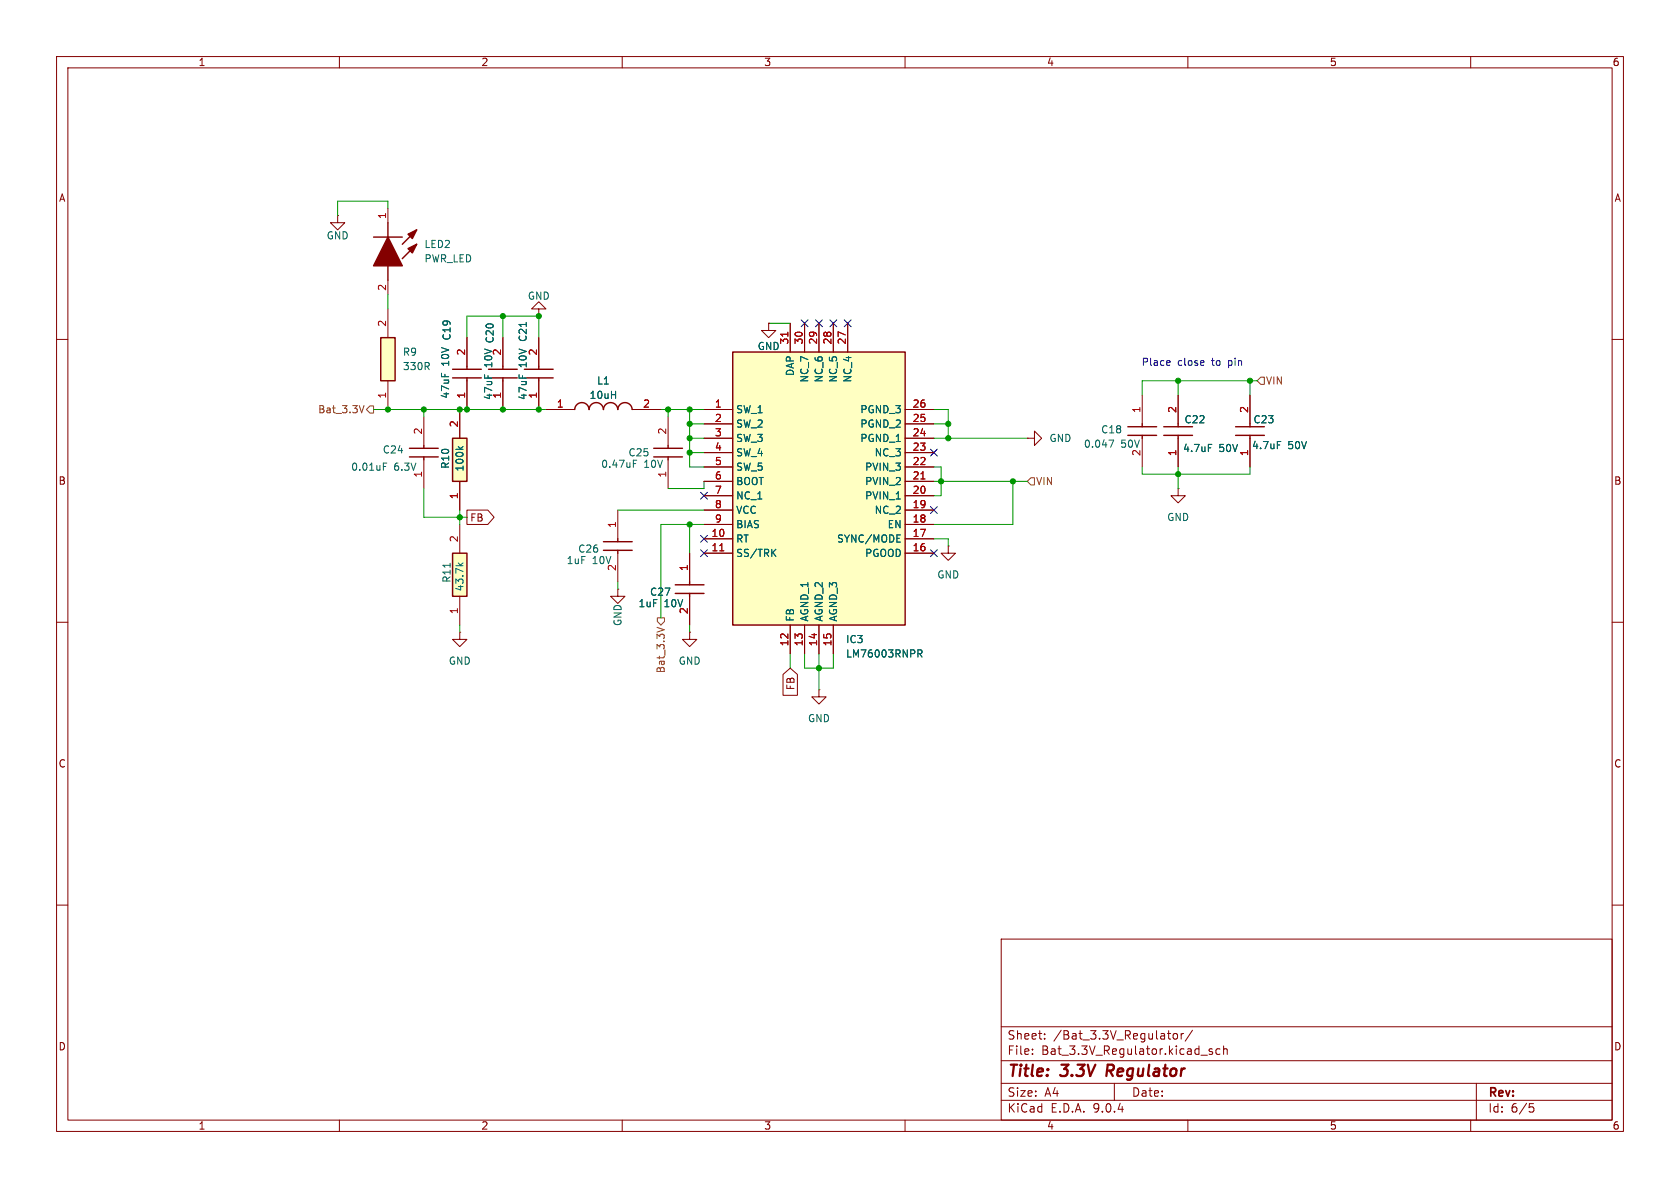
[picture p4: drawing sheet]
<svg xmlns="http://www.w3.org/2000/svg" width="297mm" height="210mm" viewBox="0 0 297 210" stroke-linecap="round" stroke-linejoin="round" font-family="sans-serif">
<g fill="none" stroke="#840000" stroke-width=".18">
<path d="M10 10h277v190h-277zM12 12h273v186h-273zM60 10v2M110 10v2M160 10v2M210 10v2M260 10v2M59.7 38.1v1.3h1.3l-1.3 1.2-1.3-1.2h1.3M59.7 38.1h.1M95.2 54.6h1.3l-1.3-1.3-1.2 1.3h1.2v1.3M95.2 55.9h.1M10 60h2"/>
<path d="M96.5 72.4h5.1M111.8 72.4h5M221 69.9v5M221 77.5v5.1M285 60h2M167.6 96.5v1.3h1.3l-1.3 1.3-1.2-1.3h1.2M167.6 96.5h.1M10 110h2M285 110h2M10 160h2M177 166h108v32h-108zM285 160h2"/>
<path d="M60 198v2M110 198v2M160 198v2M177 194.5h108M177 191.5h108M177 187.5h108M177 181.5h108M182.5 186.3v.1M182.5 185.5v.1M184.7 183.6v.1M184.7 182.8v.1M197 191.5v3"/>
<path d="M207.5 182.8l.4-.1 .3 .3v.4l-.3 .3-.4-.1-.1-.2v-.4zM208.8 182.7v1M209.2 182.7l-.2 .1-.2 .2M210 198v2M210.8 182.1l-1.3 2M212.3 186.5h1.2M214.3 185.5l-.3-.1-.3 .2 .1 .2 .5 .2v.3h-.6M215.7 185.5l-.5-.1-.2 .3v.4l.1 .2h.6M216.3 185.5l.2-.1 .4 .1 .1 .9M216.3 184.9v1.5M260 198v2M261 191.5v6.5"/>
<path d="M270.4 195.1h.7M270.5 195.7h.4l.3 .3-.2 .5-.5 .1"/>
</g>
<path d="M195.8 188.2l-.2 2" fill="none" stroke="#840000" stroke-width=".4"/>
<path d="M101.6 72.4a1.27 1.27 0 0 1 1.3-1.2 1.27 1.27 0 0 1 1.2 1.2 1.27 1.27 0 0 1 1.3-1.2 1.27 1.27 0 0 1 1.3 1.2 1.27 1.27 0 0 1 1.2-1.2 1.27 1.27 0 0 1 1.3 1.2 1.27 1.27 0 0 1 1.3-1.2 1.27 1.27 0 0 1 1.3 1.2M218.4 77h5.1M218.4 75.4h5.1M221 77v.5" fill="none" stroke="#840000" stroke-width=".25"/>
<path d="M225.8 78h.6" fill="none" stroke="#006464" stroke-width=".18"/>
<path d="M67.3 59.7h2.5v7.6h-2.5z" fill="#ffffc2"/>
<g fill="none" stroke="#840000" stroke-width=".25">
<path d="M67.3 59.7h2.5v7.6h-2.5zM72.4 79.2h5.1M74.9 78.7v.5M80 66.8h5.1M80 65.3h5.1M82.5 64.8v.5M82.5 66.8v.5M86.4 66.8h5M86.4 65.3h5M88.9 64.8v.5M88.9 66.8v.5M72.4 80.8h5.1"/>
<path d="M74.9 80.8v.5"/>
</g>
<path d="M68.6 54.6v5.1M82.5 59.7v5.1M88.9 59.7v5.1M68.6 67.3v5.1M74.9 73.7v5M82.5 67.3v5.1M88.9 67.3v5.1M74.9 81.3v5.1" fill="none" stroke="#840000" stroke-width=".18"/>
<path d="M67.8 82.5h.4M67.8 81.9h.6" fill="none" stroke="#006464" stroke-width=".18"/>
<path d="M129.5 62.2h30.5v48.3h-30.5z" fill="#ffffc2"/>
<path d="M129.5 62.2h30.5v48.3h-30.5z" fill="none" stroke="#840000" stroke-width=".25"/>
<g fill="none" stroke="#840000" stroke-width=".18">
<path d="M135.9 57.2v1.2h1.3l-1.3 1.3-1.3-1.3h1.3M135.9 57.2h.1M139.7 57.2v5M142.2 57.2v5M144.8 57.2v5M147.3 57.2v5M149.9 57.2v5M124.5 72.4h5M124.5 74.9h5M124.5 77.5h5M160 72.4h5.1M160 74.9h5.1"/>
<path d="M160 77.5h5.1M124.5 80h5M124.5 82.6h5M124.5 85.1h5M124.5 87.6h5M124.5 90.2h5M124.5 92.7h5M124.5 95.3h5M124.5 97.8h5M160 80h5.1M160 82.6h5.1M160 85.1h5.1"/>
<path d="M160 87.6h5.1M160 90.2h5.1M160 92.7h5.1M160 95.3h5.1M160 97.8h5.1M139.7 110.5v5.1M142.2 110.5v5.1M144.8 110.5v5.1M147.3 110.5v5.1"/>
</g>
<path d="M136.6 97.6l.6 .8M137.2 97.1l-.8 .7M158.6 95.8h.6M158.6 94.6h.6M162.3 114.9h.5l.2 .2-.1 .4h-.6M162.6 115.5l.4 .6" fill="none" stroke="#006464" stroke-width=".18"/>
<path d="M139.3 58.7v.7M127.2 97.4h.8M162.8 84.7h.7" fill="none" stroke="#a90000" stroke-width=".18"/>
<path d="M80 77.5h2.5v7.6h-2.5z" fill="#ffffc2"/>
<path d="M68.6 39.4v2.5M66 41.9h5.1M68.6 47v2.5M73.7 40.6l-2.6 2.6M73.7 43.2l-2.6 2.5M80 77.5h2.5v7.6h-2.5z" fill="none" stroke="#840000" stroke-width=".25"/>
<path d="M68.6 36.8v2.6M68.6 49.5v2.6M81.3 72.4v5.1M81.3 85.1v5.1M81.3 111.8v1.2h1.2l-1.2 1.3-1.3-1.3h1.3M81.3 111.8h.1M144.8 121.9v1.3h1.2l-1.2 1.3-1.3-1.3h1.3M144.8 121.9h.1" fill="none" stroke="#840000" stroke-width=".18"/>
<path d="M81 78.9l.5 .5M81.9 78.9l-.5 .4" fill="none" stroke="#006464" stroke-width=".18"/>
<g fill="#840000" stroke="#840000" stroke-width=".25">
<path d="M68.6 41.9l2.5 5.1h-5.1z"/>
<path d="M72.1 41.4l1.6-.8-.8 1.6z"/>
<path d="M72.1 43.9l1.6-.7-.8 1.5z"/>
</g>
<path d="M80 97.8h2.5v7.6h-2.5z" fill="#ffffc2"/>
<g fill="none" stroke="#840000" stroke-width=".25">
<path d="M92.7 66.8h5.1M92.7 65.3h5.1M95.2 64.8v.5M95.2 66.8v.5M115.6 79.2h5M118.1 78.7v.5M199.4 77h5.1M199.4 75.4h5.1M201.9 74.9v.5M201.9 77v.5M205.7 77h5.1M205.7 75.4h5.1"/>
<path d="M208.3 74.9v.5M208.3 77v.5M80 97.8h2.5v7.6h-2.5zM106.7 95.8h5.1M106.7 97.3h5.1M109.2 95.3v.5M109.2 97.3v.5M115.6 80.8h5M118.1 80.8v.5M119.4 103.4h5.1M119.4 104.9h5.1M121.9 102.9v.5"/>
<path d="M121.9 104.9v.5"/>
</g>
<g fill="none" stroke="#840000" stroke-width=".18">
<path d="M82.5 59.7v5.1M88.9 59.7v5.1M95.2 59.7v5.1M135.9 57.2h.1M139.7 57.2v5M142.2 57.2v5M144.8 57.2v5M147.3 57.2v5M149.9 57.2v5M81.3 72.4v5.1M82.5 67.3v5.1M88.9 67.3v5.1"/>
<path d="M95.2 67.3v5.1M96.5 72.4h5.1M111.8 72.4h5M118.1 73.7v5M124.5 72.4h5M124.5 74.9h5M124.5 77.5h5M160 72.4h5.1M160 74.9h5.1M160 77.5h5.1M181.6 77.5h1.3v-1.3l1.2 1.3-1.2 1.2v-1.2M181.6 77.5h.1"/>
<path d="M201.9 69.9v5M201.9 77.5v5.1M208.3 69.9v5M208.3 77.5v5.1M221 69.9v5M221 77.5v5.1M81.3 85.1v5.1M81.3 92.7v5.1M82.5 90.2h3.7l1.2 1.2-1.2 1.3h-3.7zM109.2 90.2v5.1M109.2 97.8v5.1M118.1 81.3v5.1"/>
<path d="M121.9 97.8v5.1M124.5 80h5M124.5 82.6h5M124.5 85.1h5M124.5 87.6h5M124.5 90.2h5M124.5 92.7h5M124.5 95.3h5M124.5 97.8h5M160 80h5.1M160 82.6h5.1M160 85.1h5.1"/>
<path d="M160 87.6h5.1M160 90.2h5.1M160 92.7h5.1M160 95.3h5.1M160 97.8h5.1M208.3 86.4v1.2h1.2l-1.2 1.3-1.3-1.3h1.3M208.3 86.4h.1M81.3 105.4v5.1M109.2 104.1v1.3h1.3l-1.3 1.3-1.3-1.3h1.3M109.2 104.1h.1M121.9 111.8v1.2h1.3l-1.3 1.3-1.3-1.3h1.3M121.9 111.8h.1"/>
<path d="M121.9 105.4v5.1M138.4 119.2l1.3-1.1 1.3 1.1v3.7h-2.6zM139.7 110.5v5.1M142.2 110.5v5.1M144.8 110.5v5.1M147.3 110.5v5.1"/>
</g>
<g fill="none" stroke="#006464" stroke-width=".18">
<path d="M93 57v.7M81 78.9l.5 .5M81.9 78.9l-.5 .4M196 77.8h.9l-.6 1.3M213.6 78.6h.6M225.8 78h.6M79.6 99.6v.7M81 99.5l.5 .5M81.9 99.5l-.5 .4M112 82h.4M136.6 97.6l.6 .8M137.2 97.1l-.8 .7"/>
<path d="M158.6 95.8h.6M158.6 94.6h.6M162.3 114.9h.5l.2 .2-.1 .4h-.6M162.6 115.5l.4 .6"/>
</g>
<path d="M64.4 71.7l-.5 1.3M65.4 71.8h.6v1.2h-.6l-.6-.6zM222.9 66.7h.6v1.2h-.6l-.7-.6zM182.2 84.5h.7v1.2h-.7l-.6-.6zM116.1 110.9l1.3 .4M116.2 109.2h1.3v.7l-.7 .6-.6-.6z" fill="none" stroke="#725600" stroke-width=".18"/>
<g fill="none" stroke="#009600" stroke-width=".18">
<path d="M68.6 36.8v-1.2h-8.9v2.5M68.6 52.1v2.5M82.5 59.7v-3.8h12.7v3.8M88.9 55.9v3.8M135.9 57.2h3.8M66 72.4h30.5M74.9 72.4v1.3M116.8 72.4h7.7M118.1 72.4v1.3M121.9 74.9h2.6M121.9 77.5h2.6M121.9 72.4v10.2h2.6"/>
<path d="M165.1 72.4h2.5v5.1M165.1 74.9h2.5M165.1 77.5h16.5M208.3 67.3v2.6M221 67.3v2.6M222.2 67.3h-20.3v2.6M74.9 86.4v5h7.6M81.3 90.2v2.5M109.2 90.2h15.3M121.9 92.7v5.1M121.9 80h2.6M124.5 92.7h-7.7v16.5"/>
<path d="M124.5 85.1v1.3h-6.4M165.1 85.1h16.5M165.1 95.3h2.5v1.2M165.1 82.6h1.3v5h-1.3M179.1 85.1v7.6h-14M201.9 82.6v1.2h19.1v-1.2M208.3 82.6v3.8M81.3 110.5v1.3M109.2 102.9v1.2M121.9 110.5v1.3M139.7 115.6v2.5M142.2 115.6v2.5h5.1v-2.5"/>
<path d="M144.8 115.6v6.3"/>
</g>
<g fill="none" stroke="#000084" stroke-width=".18">
<path d="M141.6 56.5l1.2 1.3M142.8 56.5l-1.2 1.3M144.2 56.5l1.2 1.3M145.4 56.5l-1.2 1.3M146.7 56.5l1.2 1.3M147.9 56.5l-1.2 1.3M149.3 56.5l1.2 1.3M150.5 56.5l-1.2 1.3M164.5 79.4l1.2 1.2M165.7 79.4l-1.2 1.2M123.9 97.2l1.2 1.2M123.9 94.6l1.2 1.3"/>
<path d="M123.9 87l1.2 1.2M125.1 97.2l-1.2 1.2M125.1 94.6l-1.2 1.3M125.1 87l-1.2 1.2M164.5 97.2l1.2 1.2M164.5 89.6l1.2 1.2M165.7 97.2l-1.2 1.2M165.7 89.6l-1.2 1.2"/>
</g>
<path d="M206.7 63.7l.2 .3-.6 .2M206.8 64.5l-.1 .1" fill="none" stroke="#0000c2" stroke-width=".18"/>
<path d="M139.3 58.7v.7M127.2 97.4h.8M162.8 84.7h.7" fill="none" stroke="#a90000" stroke-width=".18"/>
<g fill="#009600" stroke="#009600" stroke-width=".18">
<circle cx="166.4" cy="85.1" r=".46"/>
<circle cx="144.8" cy="118.1" r=".46"/>
<circle cx="179.1" cy="85.1" r=".46"/>
<circle cx="121.9" cy="72.4" r=".46"/>
<circle cx="118.1" cy="72.4" r=".46"/>
<circle cx="81.3" cy="91.4" r=".46"/>
<circle cx="74.9" cy="72.4" r=".46"/>
<circle cx="68.6" cy="72.4" r=".46"/>
<circle cx="95.2" cy="55.9" r=".46"/>
<circle cx="88.9" cy="55.9" r=".46"/>
<circle cx="95.2" cy="72.4" r=".46"/>
<circle cx="88.9" cy="72.4" r=".46"/>
<circle cx="81.3" cy="72.4" r=".46"/>
<circle cx="82.5" cy="72.4" r=".46"/>
<circle cx="221" cy="67.3" r=".46"/>
<circle cx="167.6" cy="74.9" r=".46"/>
<circle cx="208.3" cy="83.8" r=".46"/>
<circle cx="208.3" cy="67.3" r=".46"/>
<circle cx="167.6" cy="77.5" r=".46"/>
<circle cx="121.9" cy="74.9" r=".46"/>
<circle cx="121.9" cy="80" r=".46"/>
<circle cx="121.9" cy="77.5" r=".46"/>
<circle cx="121.9" cy="92.7" r=".46"/>
</g>
<g font-size="2.8" fill="#840000">
<text x="178" y="190.9">Title:</text>
<text x="187.7" y="190.9">3.3V</text>
<text x="196.5" y="190.9">Regulator</text>
</g>
<g font-size="2.1" fill="#840000">
<text x="178" y="184">Sheet:</text>
<text x="186.2" y="184">/Bat_3.3V_Regulator/</text>
<text x="178" y="186.7">File:</text>
<text x="184.1" y="186.7">Bat_3.3V_Regulator.kicad_sch</text>
<text x="178" y="196.9">KiCad</text>
<text x="178" y="194.1">Size:</text>
<text x="184.7" y="194.1">A4</text>
<text x="185.7" y="196.9">E.D.A.</text>
<text x="193.3" y="196.9">9.0.4</text>
<text x="200" y="194.1">Date:</text>
<text x="263" y="194.3">Rev:</text>
<text x="263" y="196.9">Id:</text>
<text x="267.1" y="196.9">6/5</text>
</g>
<g font-size="1.8" fill="#840000">
<text x="35" y="11.9">1</text>
<text x="85" y="11.9">2</text>
<text x="135" y="11.9">3</text>
<text x="185" y="11.9">4</text>
<text x="235" y="11.9">5</text>
<text x="285" y="11.9">6</text>
<text x="10.3" y="35.9">A</text>
<text x="285.3" y="35.9">A</text>
<text x="10.3" y="85.9">B</text>
<text x="285.3" y="85.9">B</text>
<text x="83" y="92.4">FB</text>
<text x="140.7" y="122.1" transform="rotate(-90 140.7 122.1)">FB</text>
<text x="10.3" y="135.9">C</text>
<text x="285.3" y="135.9">C</text>
<text x="10.3" y="185.9">D</text>
<text x="285.3" y="185.9">D</text>
<text x="35" y="199.9">1</text>
<text x="85" y="199.9">2</text>
<text x="135" y="199.9">3</text>
<text x="185" y="199.9">4</text>
<text x="235" y="199.9">5</text>
<text x="285" y="199.9">6</text>
</g>
<g font-size="1.8" fill="#a90000">
<text x="68.3" y="38.8" transform="rotate(-90 68.3 38.8)">1</text>
<text x="68.3" y="51.5" transform="rotate(-90 68.3 51.5)">2</text>
<text x="68.3" y="57.9" transform="rotate(-90 68.3 57.9)">2</text>
<text x="82.3" y="62.9" transform="rotate(-90 82.3 62.9)">2</text>
<text x="88.6" y="62.9" transform="rotate(-90 88.6 62.9)">2</text>
<text x="95" y="62.9" transform="rotate(-90 95 62.9)">2</text>
<text x="139.4" y="61" transform="rotate(-90 139.4 61)">31</text>
<text x="142" y="61" transform="rotate(-90 142 61)">30</text>
<text x="144.5" y="61" transform="rotate(-90 144.5 61)">29</text>
<text x="147.1" y="61" transform="rotate(-90 147.1 61)">28</text>
<text x="149.6" y="61" transform="rotate(-90 149.6 61)">27</text>
<text x="68.3" y="70.6" transform="rotate(-90 68.3 70.6)">1</text>
<text x="82.3" y="70.6" transform="rotate(-90 82.3 70.6)">1</text>
<text x="88.6" y="70.6" transform="rotate(-90 88.6 70.6)">1</text>
<text x="95" y="70.6" transform="rotate(-90 95 70.6)">1</text>
<text x="74.7" y="76.9" transform="rotate(-90 74.7 76.9)">2</text>
<text x="81" y="75.6" transform="rotate(-90 81 75.6)">2</text>
<text x="98.4" y="72.1">1</text>
<text x="113.6" y="72.1">2</text>
<text x="117.9" y="76.9" transform="rotate(-90 117.9 76.9)">2</text>
<text x="126.3" y="72.1">1</text>
<text x="126.3" y="74.7">2</text>
<text x="126.3" y="77.2">3</text>
<text x="161.2" y="72.1">26</text>
<text x="161.2" y="74.7">25</text>
<text x="161.2" y="77.2">24</text>
<text x="201.7" y="73.1" transform="rotate(-90 201.7 73.1)">1</text>
<text x="208" y="73.1" transform="rotate(-90 208 73.1)">2</text>
<text x="220.7" y="73.1" transform="rotate(-90 220.7 73.1)">2</text>
<text x="126.3" y="79.8">4</text>
<text x="126.3" y="82.3">5</text>
<text x="161.2" y="79.8">23</text>
<text x="161.2" y="82.3">22</text>
<text x="201.7" y="80.7" transform="rotate(-90 201.7 80.7)">2</text>
<text x="208" y="80.7" transform="rotate(-90 208 80.7)">1</text>
<text x="220.7" y="80.7" transform="rotate(-90 220.7 80.7)">1</text>
<text x="74.7" y="84.5" transform="rotate(-90 74.7 84.5)">1</text>
<text x="81" y="88.3" transform="rotate(-90 81 88.3)">1</text>
<text x="117.9" y="84.5" transform="rotate(-90 117.9 84.5)">1</text>
<text x="126.3" y="84.8">6</text>
<text x="126.3" y="87.4">7</text>
<text x="126.3" y="89.9">8</text>
<text x="161.2" y="84.8">21</text>
<text x="161.2" y="87.4">20</text>
<text x="161.2" y="89.9">19</text>
<text x="81" y="96" transform="rotate(-90 81 96)">2</text>
<text x="109" y="93.4" transform="rotate(-90 109 93.4)">1</text>
<text x="125.7" y="95">10</text>
<text x="126.3" y="92.5">9</text>
<text x="161.2" y="92.5">18</text>
<text x="161.2" y="95">17</text>
<text x="109" y="101" transform="rotate(-90 109 101)">2</text>
<text x="121.7" y="101" transform="rotate(-90 121.7 101)">1</text>
<text x="125.7" y="97.5">11</text>
<text x="161.2" y="97.5">16</text>
<text x="81" y="108.7" transform="rotate(-90 81 108.7)">1</text>
<text x="121.7" y="108.7" transform="rotate(-90 121.7 108.7)">2</text>
<text x="139.4" y="114.3" transform="rotate(-90 139.4 114.3)">12</text>
<text x="142" y="114.3" transform="rotate(-90 142 114.3)">13</text>
<text x="144.5" y="114.3" transform="rotate(-90 144.5 114.3)">14</text>
<text x="147.1" y="114.3" transform="rotate(-90 147.1 114.3)">15</text>
</g>
<g font-size="1.8" fill="#006464">
<text x="57.7" y="42.5">GND</text>
<text x="74.9" y="46.6">PWR_LED</text>
<text x="74.9" y="44">LED2</text>
<text x="93.2" y="53.2">GND</text>
<text x="71.1" y="63.1">R9</text>
<text x="71.1" y="65.6">330R</text>
<text x="79.6" y="64.7" transform="rotate(-90 79.6 64.7)">10V</text>
<text x="79.9" y="60.3" transform="rotate(-90 79.9 60.3)">C19</text>
<text x="87.2" y="65" transform="rotate(-90 87.2 65)">10V C20</text>
<text x="93.3" y="65" transform="rotate(-90 93.3 65)">10V</text>
<text x="93.3" y="60.5" transform="rotate(-90 93.3 60.5)">C21</text>
<text x="133.9" y="62.1">GND</text>
<text x="79.6" y="70.6" transform="rotate(-90 79.6 70.6)">47uF</text>
<text x="87.2" y="70.8" transform="rotate(-90 87.2 70.8)">47uF</text>
<text x="93.3" y="70.8" transform="rotate(-90 93.3 70.8)">47uF</text>
<text x="104.1" y="70.7">10uH</text>
<text x="105.5" y="68.2">L1</text>
<text x="140.6" y="66.6" transform="rotate(-90 140.6 66.6)">DAP</text>
<text x="143.1" y="67.7" transform="rotate(-90 143.1 67.7)">NC_7</text>
<text x="145.6" y="67.7" transform="rotate(-90 145.6 67.7)">NC_6</text>
<text x="148.2" y="67.7" transform="rotate(-90 148.2 67.7)">NC_5</text>
<text x="150.7" y="67.7" transform="rotate(-90 150.7 67.7)">NC_4</text>
<text x="130" y="73.3">SW_1</text>
<text x="130" y="75.8">SW_2</text>
<text x="152" y="73.3">PGND_3</text>
<text x="152" y="75.8">PGND_2</text>
<text x="194.6" y="76.8">C18</text>
<text x="209.3" y="75">C22</text>
<text x="221.5" y="75">C23</text>
<text x="62" y="83.4">0.01uF</text>
<text x="67.6" y="80.4">C24</text>
<text x="69.6" y="83.4">6.3V</text>
<text x="79.6" y="83" transform="rotate(-90 79.6 83)">R10</text>
<text x="82.1" y="83.5" transform="rotate(-90 82.1 83.5)">100k</text>
<text x="106.2" y="82.9">0.47uF</text>
<text x="111" y="80.9">C25</text>
<text x="113.8" y="82.9">10V</text>
<text x="130" y="78.3">SW_3</text>
<text x="130" y="80.9">SW_4</text>
<text x="130" y="83.4">SW_5</text>
<text x="152" y="78.3">PGND_1</text>
<text x="152.8" y="83.4">PVIN_3</text>
<text x="154.5" y="80.9">NC_3</text>
<text x="185.4" y="78.3">GND</text>
<text x="191.5" y="79.3">0.047</text>
<text x="198.1" y="79.3">50V</text>
<text x="209.1" y="80.1">4.7uF</text>
<text x="215.5" y="80.1">50V</text>
<text x="221.2" y="79.6">4.7uF</text>
<text x="227.7" y="79.6">50V</text>
<text x="130" y="86">BOOT</text>
<text x="130" y="88.5">NC_1</text>
<text x="152.8" y="86">PVIN_2</text>
<text x="152.8" y="88.5">PVIN_1</text>
<text x="130" y="91">VCC</text>
<text x="130" y="93.6">BIAS</text>
<text x="154.5" y="91">NC_2</text>
<text x="156.8" y="93.6">EN</text>
<text x="206.2" y="92.3">GND</text>
<text x="100.1" y="99.9">1uF</text>
<text x="102.1" y="97.9">C26</text>
<text x="104.7" y="99.9">10V</text>
<text x="130" y="96.1">RT</text>
<text x="130" y="98.7">SS/TRK</text>
<text x="147.9" y="96.1">SYNC/MODE</text>
<text x="152.8" y="98.7">PGOOD</text>
<text x="79.9" y="103.1" transform="rotate(-90 79.9 103.1)">R11</text>
<text x="82.1" y="104.6" transform="rotate(-90 82.1 104.6)">43.7k</text>
<text x="112.8" y="107.5">1uF</text>
<text x="114.8" y="105.5">C27</text>
<text x="117.4" y="107.5">10V</text>
<text x="165.6" y="102.5">GND</text>
<text x="110.1" y="110.8" transform="rotate(-90 110.1 110.8)">GND</text>
<text x="140.6" y="110" transform="rotate(-90 140.6 110)">FB</text>
<text x="143.1" y="110" transform="rotate(-90 143.1 110)">AGND_1</text>
<text x="145.6" y="110" transform="rotate(-90 145.6 110)">AGND_2</text>
<text x="148.2" y="110" transform="rotate(-90 148.2 110)">AGND_3</text>
<text x="149.5" y="113.9">IC3</text>
<text x="79.2" y="117.7">GND</text>
<text x="119.9" y="117.7">GND</text>
<text x="149.5" y="116.4">LM76003RNPR</text>
<text x="142.7" y="127.9">GND</text>
</g>
<g font-size="1.8" fill="#0000c2">
<text x="201.7" y="64.9">Place</text>
<text x="208.2" y="64.9">close</text>
<text x="214.4" y="64.9">to</text>
<text x="217.4" y="64.9">pin</text>
</g>
<g font-size="1.8" fill="#725600">
<text x="223.7" y="68.2">VIN</text>
<text x="56.2" y="73.3">Bat_3.3V</text>
<text x="183.1" y="86">VIN</text>
<text x="117.7" y="119.1" transform="rotate(-90 117.7 119.1)">Bat_3.3V</text>
</g>
</svg>
